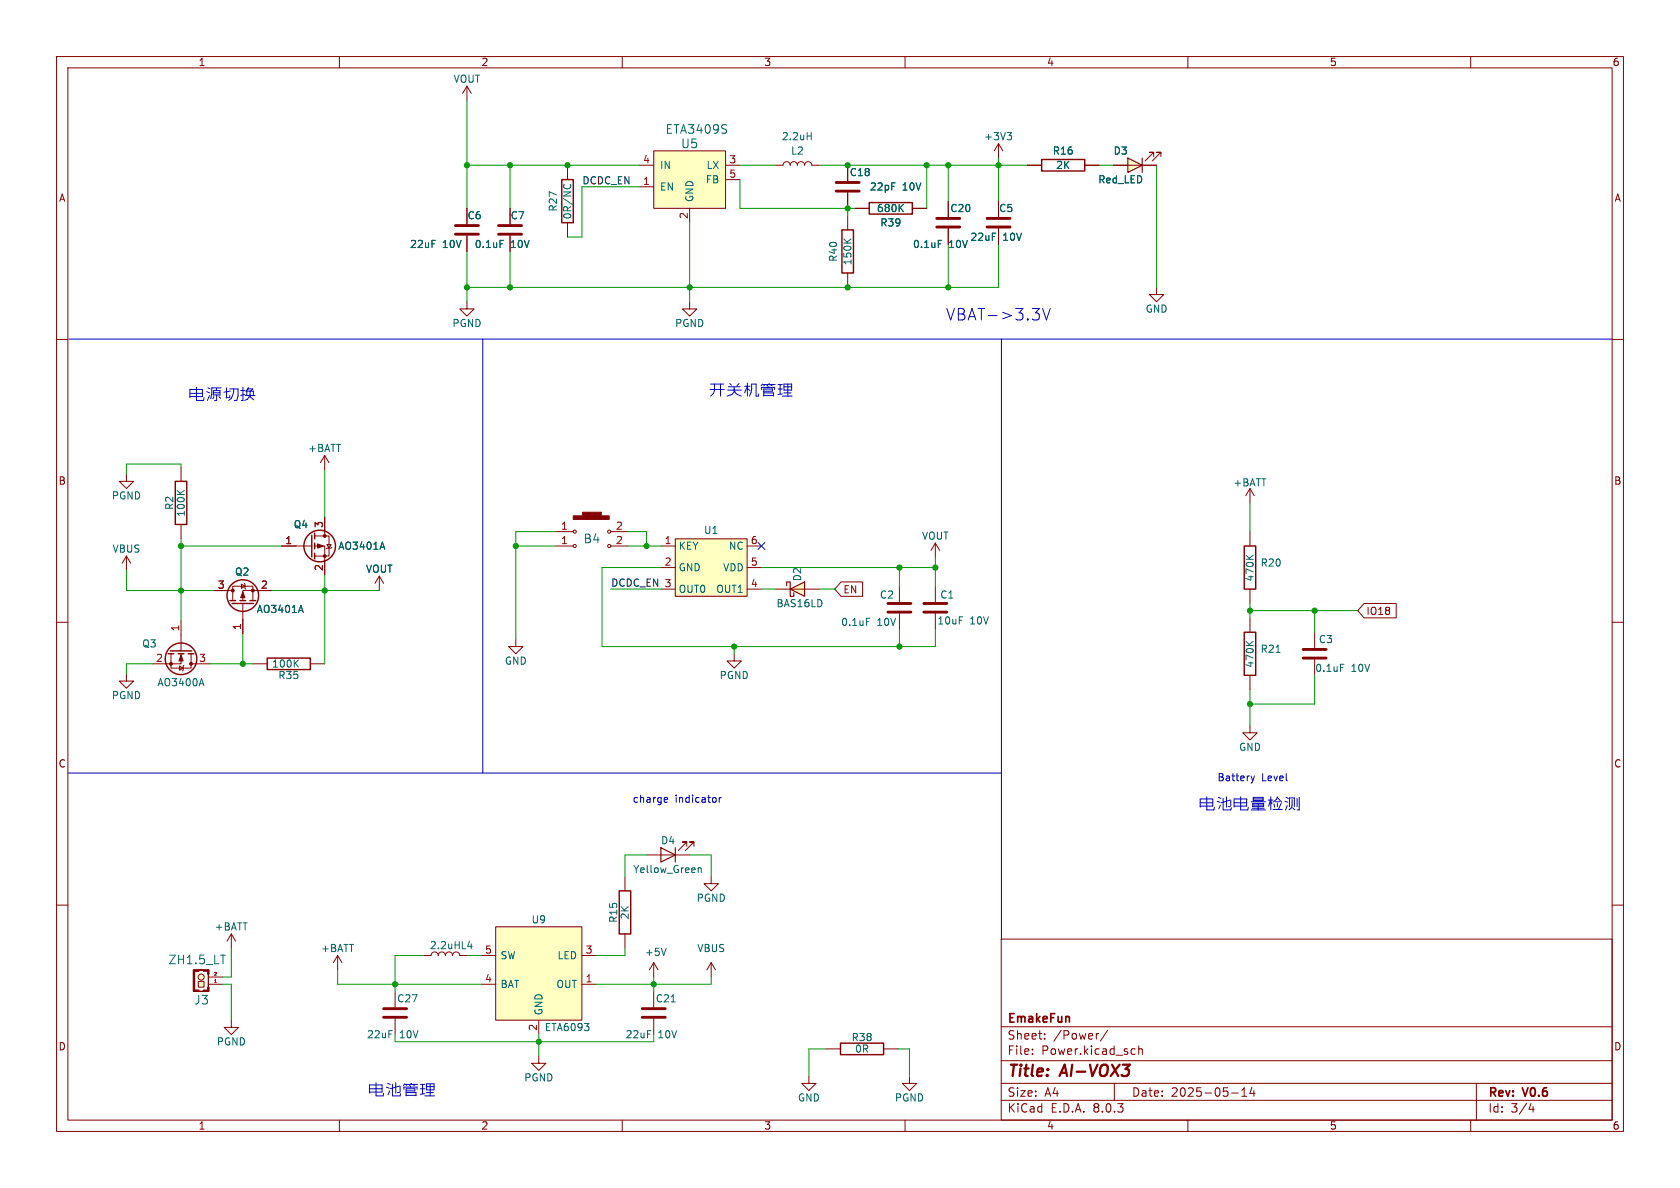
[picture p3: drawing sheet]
<svg xmlns="http://www.w3.org/2000/svg" width="297mm" height="210mm" viewBox="0 0 297 210" stroke-linecap="round" stroke-linejoin="round" font-family="sans-serif">
<g fill="none" stroke="#840000" stroke-width=".18">
<path d="M10 10h277v190h-277zM12 12h273v186h-273zM60 10v2M110 10v2M160 10v2M210 10v2M260 10v2M90.2 36.8v2.8M10 60h2M90.2 41.7v2.8M285 60h2M10 110h2"/>
<path d="M285 110h2M10 160h2M285 160h2M177 166h108v32h-108zM60 198v2M110 198v2M160 198v2M177 194.5h108M177 191.5h108M177 187.5h108M177 181.5h108M182.5 186.3v.1"/>
<path d="M182.5 185.5v.1M184.7 183.6v.1M184.7 182.8v.1M194.2 182.7l-.2 .1M195.8 182.1l-1.3 2M197 191.5v3M200.2 185.4l.5 .1M200.7 186.3l-.5 .1M201.3 185.5l.2-.1 .4 .1 .1 .9M201.3 184.9v1.5M210 198v2M217.7 193.2h1.2"/>
<path d="M219.5 193.8h.9M219.5 192.7l.5-.4v1.5M221.3 192.2l-.3 1.1h.9M221.7 192.8v1M260 198v2M261 191.5v6.5M270.7 195l-.4 1.1h.9M271 195.6v1"/>
</g>
<path d="M88.1 39.9h4.1M88.1 41.4h4.1" fill="none" stroke="#840000" stroke-width=".51"/>
<path d="M88.4 42.5h.6" fill="none" stroke="#006464" stroke-width=".18"/>
<path d="M119.4 95.3h12.7v10.1h-12.7z" fill="#ffffc2"/>
<g fill="none" stroke="#840000" stroke-width=".18">
<path d="M82.5 15.2l-.7 1.3M82.5 15.2v2.6M82.5 15.2l.8 1.3M149.9 38.1v2.5M121.9 53.3v1.3h1.3l-1.3 1.3-1.3-1.3h1.3M149.9 48.3v2.5M116.8 96.5h2.6M119.4 95.3h12.7v10.1h-12.7zM132.1 96.5h2.5M116.8 100.3h2.6M116.8 104.1h2.6M132.1 100.3h2.5"/>
<path d="M132.1 104.1h2.5M114.3 151.1h7.6M121.4 149.6v-.8h-.8h.8l-1.5 1.6M122.7 149.6v-.8h-.8h.8l-1.5 1.6M125.7 154.9v1.3h1.3l-1.3 1.3-1.2-1.3h1.2M74.9 168.9h1.3a.64 .64 0 0 1 .6-.6 .64 .64 0 0 1 .7 .6 .64 .64 0 0 1 .6-.6 .64 .64 0 0 1 .6 .6 .64 .64 0 0 1 .7-.6 .64 .64 0 0 1 .6 .6 .64 .64 0 0 1 .6-.6 .64 .64 0 0 1 .7 .6h1.2M95.2 186.7v1.3h1.3l-1.3 1.2-1.2-1.2h1.2M160.8 190.2v1.3h1.3l-1.3 1.3-1.3-1.3h1.3"/>
</g>
<path d="M148.8 40.6h2.1v7.7h-2.1z" fill="none" stroke="#840000" stroke-width=".25"/>
<path d="M149.2 42.2l.7 .8M150.4 42.2l-.7 .6M123.4 153.5l.2-.1 .3 .1 .1 .7" fill="none" stroke="#006464" stroke-width=".18"/>
<path d="M116.8 149.9l2.6 1.2-2.6 1.3zM119.4 149.9v2.5" fill="none" stroke="#840000" stroke-width=".2"/>
<path d="M87.6 163.8h15.3v16.5h-15.3z" fill="#ffffc2"/>
<path d="M85.1 174h2.5M85.1 168.9h2.5M87.6 163.8h15.3v16.5h-15.3zM102.9 174h2.5M102.9 168.9h2.5M95.2 180.3v2.6M146 185.4h2.6M156.2 185.4h2.5" fill="none" stroke="#840000" stroke-width=".18"/>
<path d="M148.6 184.4h7.6v2h-7.6z" fill="none" stroke="#840000" stroke-width=".25"/>
<path d="M115.6 26.7h12.7v10.1h-12.7z" fill="#ffffc2"/>
<g fill="none" stroke="#840000" stroke-width=".18">
<path d="M113 33h2.6M113 29.2h2.6M115.6 26.7h12.7v10.1h-12.7zM121.9 36.8v2.6M128.3 29.2h2.5M128.3 31.8h2.5M137.2 29.2h1.2a.64 .64 0 0 1 .7-.6 .64 .64 0 0 1 .6 .6 .64 .64 0 0 1 .6-.6 .64 .64 0 0 1 .7 .6 .64 .64 0 0 1 .6-.6 .64 .64 0 0 1 .6 .6 .64 .64 0 0 1 .7-.6 .64 .64 0 0 1 .6 .6h1.3M221 86.4v2.5M221 86.4l-.8 1.2M221 86.4l.7 1.2M221 109.2v2.6M221 119.4v2.5"/>
<path d="M69.8 175.3v2.8M115.6 170.2l-.8 1.3M115.6 170.2v2.5M115.6 175.3v2.8M115.6 170.2l.7 1.3M125.7 170.2l-.7 1.3M125.7 170.2v2.5M125.7 170.2l.8 1.3M40.9 180.3v1.3h1.3l-1.3 1.3-1.3-1.3h1.3M69.8 180.1v2.8M115.6 180.1v2.8M143 190.2v1.3h1.3l-1.3 1.3-1.3-1.3h1.3"/>
</g>
<path d="M142.7 24h.7M143.4 23.4v1.3M220.3 113.4l.7 .7M221.6 113.4l-.8 .5M225.6 115.3h.7M117.8 167.6l-.5 1.3M118.7 177.1h.7" fill="none" stroke="#006464" stroke-width=".18"/>
<path d="M67.8 179.8h4.1M67.8 178.3h4.1M113.5 179.8h4.1M113.5 178.3h4.1" fill="none" stroke="#840000" stroke-width=".51"/>
<path d="M220 111.8h2v7.6h-2z" fill="none" stroke="#840000" stroke-width=".25"/>
<path d="M35.1 173.5h1v1h-1z" fill="#ffffc2"/>
<circle cx="35.6" cy="172.7" r=".53" fill="#ffffc2" stroke="#ffffc2" stroke-width=".18"/>
<g fill="none" stroke="#840000" stroke-width=".18">
<path d="M82.5 36.8v2.8M100.3 29.2v2.6M100.3 39.4v2.5M176.5 25.4l-.7 1.3M176.5 25.4v2.5M176.5 25.4l.8 1.3M181.6 29.2h2.5M191.8 29.2h2.5M82.5 53.3v1.3h1.3l-1.3 1.3-1.2-1.3h1.2M82.5 41.7v2.8M165.4 96l-.8 1.3M165.4 96v2.6"/>
<path d="M165.4 96l.7 1.3M221 94v2.5M165.4 103.6v2.8M165.4 108.5v2.8M221 104.1v2.6M221 128.3v1.2h1.2l-1.2 1.3-1.3-1.3h1.3M110.5 154.9v2.6M34.3 171.5h2.5v3.8h-2.5zM35.1 173.5h1v1h-1zM36.8 172.2v2.3M36.8 174h2.6M36.8 172.7h2.6"/>
<path d="M40.9 165.1l-.8 1.3M40.9 165.1v2.5M40.9 165.1l.8 1.3M59.7 168.9l-.8 1.3M59.7 168.9v2.6M59.7 168.9l.8 1.3M110.5 165.1v2.5"/>
<circle cx="35.6" cy="172.7" r=".53"/>
</g>
<g fill="#840000" stroke="#840000" stroke-width=".18">
<path d="M34.2 171.5h.2v3.8h-.2z"/>
<path d="M34.3 171.5h.9v.2h-.9z"/>
<path d="M34.3 175h.9v.3h-.9z"/>
<path d="M35.2 175.2l.8 .1z"/>
<path d="M35.9 171.5h.9v.2h-.9z"/>
<path d="M35.9 175h.9v.3h-.9z"/>
<path d="M36.7 171.5h.3v.7h-.3z"/>
<path d="M36.7 174.5h.3v.8h-.3z"/>
</g>
<path d="M38 173.7h.2" fill="none" stroke="#a90000" stroke-width=".18"/>
<path d="M99.8 32.6l-.2 .2 .1 .3M100.8 32.6l.1 .2-.1 .3M178 23.4h.8l-.4 .5M178.6 23.9l.2 .3v.3l-.2 .2M220.3 98.1l.7 .8M221.6 98.1l-.8 .6M39 168.8h.9" fill="none" stroke="#006464" stroke-width=".18"/>
<path d="M99.3 31.8h2v7.6h-2zM184.1 28.2h7.7v2h-7.7zM220 96.5h2v7.6h-2zM109.5 157.5h2v7.6h-2z" fill="none" stroke="#840000" stroke-width=".25"/>
<path d="M80.5 39.9h4.1M80.5 41.4h4.1M163.3 108.2h4.1M163.3 106.7h4.1" fill="none" stroke="#840000" stroke-width=".51"/>
<path d="M139.7 104.1l2.5-1.2v2.5z" fill="#ffffc2"/>
<g fill="none" stroke="#840000" stroke-width=".18">
<path d="M149.9 29.2v2.8M149.9 34v2.8M167.6 35.6v2.8M176.5 35.6v2.8M167.6 40.4v2.8M176.5 40.4v2.8M22.4 83.8v1.3h1.2l-1.2 1.3-1.3-1.3h1.3M49.8 96.5h5.3M55.6 96.5h1.8v5.1M55.6 94.7h2.6v3.6h-2.6M57.4 91.4v3.3M57.8 96.3h.7l-.3 .6z"/>
<path d="M58.7 96.8l-.2 .1h-.7l-.1 .1M22.4 119.1v1.3h1.2l-1.2 1.3-1.3-1.3h1.3M30.2 115.6v2.5h3.6v-2.5M31.7 117.7l.7 .4-.7 .4zM32 115.6v1.7h-5.1M32 109.7v5.4M32.5 117.6l-.1 .1v.8l-.1 .1M33.8 117.3h3.3M67.1 101.9l-.8 1.2M67.1 101.9v2.5M67.1 101.9l.7 1.2M137.2 104.1h7.6"/>
<path d="M159 103.6v2.8M159 108.5v2.8M232.4 111.8v2.8M232.4 116.6v2.8"/>
</g>
<path d="M139.1 103.5v-.6h.6v2.5h.6v-.6M139.7 104.1l2.5-1.2v2.5z" fill="none" stroke="#840000" stroke-width=".2"/>
<path d="M147.8 33.8h4.1M147.8 32.3h4.1M165.6 38.6h4.1M174.5 38.6h4.1M165.6 40.1h4.1M174.5 40.1h4.1M157 108.2h4M157 106.7h4M230.4 116.3h4M230.4 114.8h4" fill="none" stroke="#840000" stroke-width=".51"/>
<path d="M165.9 42.5h.6M67.6 95.8l.4 1.3M35.6 120l.5 1.2M153.2 109.3h.6M237 117.4h.6" fill="none" stroke="#006464" stroke-width=".18"/>
<g fill="none" stroke="#840000" stroke-width=".25">
<path d="M55.1 94.6v3.8M55.6 94.2v1.1M55.6 96v1M55.6 97.8v1M29.7 115.6h1M30.1 115.1h3.8M31.5 115.6h1M33.3 115.6h1"/>
<circle cx="56.5" cy="96.5" r="2.79"/>
<circle cx="32" cy="116.5" r="2.79"/>
</g>
<g fill="#840000" stroke="#840000" stroke-width=".18">
<path d="M32 115.8l.4 1h-.8z"/>
<path d="M56.1 96.1l1 .4-1 .4z"/>
<circle cx="30.2" cy="117.3" r=".25"/>
<circle cx="33.8" cy="117.3" r=".25"/>
<circle cx="57.4" cy="98.3" r=".25"/>
<circle cx="57.4" cy="94.7" r=".25"/>
</g>
<path d="M199.4 27.9l2.5 1.3-2.5 1.3z" fill="#ffffc2"/>
<path d="M199.4 27.9l2.5 1.3-2.5 1.3zM201.9 27.9v2.6" fill="none" stroke="#840000" stroke-width=".2"/>
<g fill="none" stroke="#840000" stroke-width=".18">
<path d="M82.5 36.8v2.8M90.2 36.8v2.8M149.9 29.2v2.8M149.9 34v2.8M151.1 36.8h2.6M161.3 36.8h2.5M167.6 35.6v2.8M176.5 35.6v2.8M181.6 29.2h2.5M191.8 29.2h2.5M196.8 29.2h7.7M204 27.7v-.8h-.8h.8l-1.6 1.5"/>
<path d="M205.2 27.7v-.8h-.7h.7l-1.5 1.5M82.5 41.7v2.8M90.2 41.7v2.8M167.6 40.4v2.8M176.5 40.4v2.8M204.5 50.8v1.3h1.2l-1.2 1.2-1.3-1.2h1.3M22.4 98.3l-.8 1.3M22.4 98.3v2.5M22.4 98.3l.7 1.3M32 82.6v2.5M32 92.7v2.6M49.8 96.5h2.5"/>
<path d="M57.4 80.5l-.8 1.3M57.4 80.5v2.6M57.4 91.4v2.6M57.4 99.1v2.5M57.4 80.5l.8 1.3M98.3 96.5h3M98.3 94h3M108 96.5h3M108 94h3M37.8 104.4h3.3M41.1 106.2v-2.6h3.6v2.6M42.7 103.3l.6 .3-.6 .4z"/>
<path d="M42.9 106.7v5.3M43.2 103.1l.1 .2v.7l.1 .1M44.7 117.3h2.5M48 104.4h-5.1v1.8M54.9 117.3h2.5M91.2 113v1.3h1.3l-1.3 1.3-1.3-1.3h1.3M129.8 115.6v1.2h1.3l-1.3 1.3-1.3-1.3h1.3M148.7 102.9h3.8v2.5h-3.8l-1.1-1.3zM241.1 106.7h5.7v2.5h-5.7l-1.1-1.2z"/>
<circle cx="101.6" cy="96.5" r=".28"/>
<circle cx="101.6" cy="94" r=".28"/>
<circle cx="107.7" cy="94" r=".28"/>
<circle cx="107.7" cy="96.5" r=".28"/>
</g>
<g fill="none" stroke="#840000" stroke-width=".25">
<path d="M153.7 35.8h7.6v2h-7.6zM31 85.1h2v7.6h-2zM40.6 106.2h1.1M41 106.7h3.8M42.4 106.2h1M44.2 106.2h1M47.2 116.3h7.7v2.1h-7.7z"/>
<circle cx="42.9" cy="105.3" r="2.79"/>
</g>
<path d="M159.1 36.7l.6 .7M159.7 36.1l-.7 .8M88.4 42.5h.6M165.9 42.5h.6M31.3 86.7l.7 .7M32.6 86.7l-.7 .5M67.6 95.8l.4 1.3M52.2 117.2l.6 .7M52.8 116.7l-.8 .7M53.2 107l.4 1.3" fill="none" stroke="#006464" stroke-width=".18"/>
<g fill="#840000" stroke="#840000" stroke-width=".18">
<path d="M42.9 104.6l.4 1.1h-.8z"/>
<path d="M101.3 91.2h6.4v.6h-6.4z"/>
<path d="M103 90.6h3.3v.6h-3.3z"/>
<circle cx="44.7" cy="104.4" r=".25"/>
<circle cx="41.1" cy="104.4" r=".25"/>
</g>
<g fill="none" stroke="#0000c2" stroke-width=".18">
<path d="M12.2 59.9h272.8M85.3 59.9v76.8M177 59.9v106M184.3 54.5l.7 2.1 .7-2.1M33.6 70.1h2.2v-1.2h-2.2v1.4M33.6 69.5h2.2M34.7 68.5v2.3h1.3l.1-.5M36.6 69.2l.4 .2M36.8 68.6l.3 .2M37 69.9l-.3 .9M37.7 69.4h1.2M37.7 69h1.2v.8h-1.2z"/>
<path d="M37.8 70.1l-.2 .4M38.3 69.8v1h-.4M38.3 68.7l-.1 .3M38.7 70.1l.3 .3M39.1 68.6h-1.7v1.1l-.2 .8M40 70.3h.5M40 68.6v1.7M40.6 68.8h1.5v1.2l-.2 .7M40.6 69.9v.4M40.7 69.1l-1.1 .2M41.3 68.8a2.32 2.32 0 0 1-.9 2M41.4 70.8h.5"/>
<path d="M42.6 69h.6M43 68.5v2.3h-.3M43.2 69.7l-.6 .2M43.3 69.9h1.8M43.5 69.1h1.3v.8M43.6 69v.9M43.8 68.8h.9l-.5 .4M43.9 68.7l-.5 .4M43.9 68.5l-.2 .4M44.2 69.1l.1 1.1 .6 .5M44.2 69.7l-.5 .9-.5 .2M125.5 68.9h2.6"/>
<path d="M125.6 67.9h2.4M126.1 69.5l-.5 .5M126.3 67.9v1.1l-.2 .6M127.4 67.9v2.1M128.6 69h2.5M128.7 68.4h2.2M129 67.8l.3 .3M129.8 68.8l.2 .6 1.1 .6M129.8 68.4v.8l-.4 .5-.9 .3M130.7 67.8l-.4 .4M131.6 68.3h1M132.1 67.7v2.3"/>
<path d="M132.1 68.7l.5 .4M132.1 68.3l-.5 1.1M134.1 69.6v.4h-.4v-2.1h-.8l-.1 1.4-.3 .7M134.6 68.9v-.4h2.4v.4M134.8 68h.9M134.8 67.9l-.3 .3M135 69.2h1.6v-.4h-1.6v1.2M135 69.9h1.8M135 69.4h1.8v.6M135 68l.1 .2M135.8 68.3v.2M135.9 68h1.2"/>
<path d="M136 67.8l-.4 .4M136.2 68l.3 .2M137.5 68h.8M137.5 68.8h.8M137.9 68v1.6M138.3 70h1.8M138.3 69.6l-.8 .1M138.6 67.9h1.4v1.1h-1.4zM138.6 68.4h1.4M138.6 69.4h1.3M139.3 67.9v2.1M11.9 136.7h165.1"/>
<path d="M221.2 137.2l.3 .8M221.5 138l-.2 .4M221.8 137.2l-.3 .8M117.6 141h.4v.3l-.6 .1M118 141.8h-.4M127.2 141v.8M127.5 141l-.3 .2M65.3 192.5h2.2M65.3 193h2.2v-1.2h-2.2v1.4M66.5 191.4v2.3h1.2l.1-.5M68.3 192.2l.5 .2M68.5 191.5l.5 .2"/>
<path d="M68.9 192.9l-.3 .6M69.4 191.7v2h1.3l.1-.4M70 191.4v1.8M70.2 193.1h.4M70.6 192l-1.6 .5M70.7 192v1M71.4 192.6v-.4h2.3v.4M71.6 191.7h.9M71.6 191.6l-.3 .3M71.8 192.9h1.5v-.4h-1.5v1.2M71.8 193.1h1.7v.6M71.8 193.6h1.7"/>
<path d="M71.8 191.7l.1 .2M72.6 192v.2M72.7 191.7h1.1M72.8 191.5l-.4 .4M73 191.7l.2 .2M74.3 192.5h.8M74.3 191.7h.8M74.7 191.7v1.6M75.1 193.7h1.7M75.1 193.3l-.8 .1M75.4 193.1h1.2M75.4 192.1h1.3"/>
<path d="M75.4 191.6h1.3v1.1h-1.3zM76.1 191.6v2.1"/>
</g>
<g fill="none" stroke="#009600" stroke-width=".18">
<path d="M82.5 17.8v19M82.5 29.2h30.5M90.2 29.2v7.6M113 33h-10.1v8.9h-2.6M121.9 39.4v13.9M130.8 29.2h6.4M130.8 31.8v5h20.3M144.8 29.2h36.8M149.9 36.8v1.3M163.8 29.2v7.6M167.6 29.2v6.4M176.5 27.9v7.7"/>
<path d="M194.3 29.2h2.5M204.5 29.2v21.6M82.5 44.5v8.8M90.2 44.5v6.3M167.6 43.2v7.6M176.5 43.2v7.6h-94M32 82.6v-.6h-9.6v1.8M32 95.3v14.4M32 96.5h17.8M57.4 83.1v8.3M91.2 96.5h7.1M98.3 94h-7.1v19"/>
<path d="M111 96.5h5.8M111 94h3.3v2.5M165.4 98.6v5M221 88.9v5.1M22.4 100.8v3.6h15.4M26.9 117.3h-4.5v1.8M37.1 117.3h7.6M42.9 112v5.3M48 104.4h19.1M57.4 101.6v15.7M107.9 104.1h8.9M116.8 100.3h-10.4v14h59v-3"/>
<path d="M129.8 114.3v1.3M134.6 104.1h2.6M134.6 100.3h30.8M144.8 104.1h2.8M159 100.3v3.3M159 111.3v3M221 106.7v2.5M221 108h19M232.4 108v3.8M232.4 119.4v5.1h-11.4M221 121.9v6.4M114.3 151.1h-3.8v3.8"/>
<path d="M121.9 151.1h3.8v3.8M39.4 174h1.5v6.3M40.9 167.6v5.1h-1.5M59.7 171.5v2.5h25.4M74.9 168.9h-5.1v6.4M82.5 168.9h2.6M110.5 167.6v1.3h-5.1M115.6 172.7v2.6M125.7 172.7v1.3h-20.3M69.8 182.9v1.3h45.8v-1.3M95.2 182.9v3.8M146 185.4h-3v4.8"/>
<path d="M158.7 185.4h2.1v4.8"/>
</g>
<path d="M134 95.9l1.2 1.2M135.2 95.9l-1.2 1.2" fill="none" stroke="#000084" stroke-width=".18"/>
<g fill="#009600" stroke="#009600" stroke-width=".18">
<circle cx="149.9" cy="50.8" r=".46"/>
<circle cx="121.9" cy="50.8" r=".46"/>
<circle cx="82.5" cy="29.2" r=".46"/>
<circle cx="100.3" cy="29.2" r=".46"/>
<circle cx="90.2" cy="29.2" r=".46"/>
<circle cx="167.6" cy="50.8" r=".46"/>
<circle cx="163.8" cy="29.2" r=".46"/>
<circle cx="149.9" cy="29.2" r=".46"/>
<circle cx="176.5" cy="29.2" r=".46"/>
<circle cx="167.6" cy="29.2" r=".46"/>
<circle cx="149.9" cy="36.8" r=".46"/>
<circle cx="95.2" cy="184.2" r=".46"/>
<circle cx="69.8" cy="174" r=".46"/>
<circle cx="42.9" cy="117.3" r=".46"/>
<circle cx="57.4" cy="104.4" r=".46"/>
<circle cx="91.2" cy="96.5" r=".46"/>
<circle cx="82.5" cy="50.8" r=".46"/>
<circle cx="90.2" cy="50.8" r=".46"/>
<circle cx="32" cy="104.4" r=".46"/>
<circle cx="32" cy="96.5" r=".46"/>
<circle cx="114.3" cy="96.5" r=".46"/>
<circle cx="129.8" cy="114.3" r=".46"/>
<circle cx="165.4" cy="100.3" r=".46"/>
<circle cx="159" cy="100.3" r=".46"/>
<circle cx="159" cy="114.3" r=".46"/>
<circle cx="221" cy="124.5" r=".46"/>
<circle cx="221" cy="108" r=".46"/>
<circle cx="232.4" cy="108" r=".46"/>
<circle cx="115.6" cy="174" r=".46"/>
</g>
<g font-size="2.8" fill="#0000c2">
<text x="167.2" y="56.9">VBAT-&gt;3.3V</text>
<text x="212" y="143.5">þÿu5l`u5‘ÏhÀmK</text>
</g>
<g font-size="2.8" fill="#840000">
<text x="178" y="190.9">Title:</text>
<text x="187.7" y="190.9">AI-VOX3</text>
</g>
<g font-size="2.1" fill="#006464">
<text x="117.6" y="23.9">ETA3409S</text>
<text x="120.3" y="26.4">U5</text>
<text x="103.1" y="96.2">B4</text>
<text x="29.7" y="170.7">ZH1.5_LT</text>
<text x="34.3" y="177.8">J3</text>
</g>
<g font-size="2.1" fill="#840000">
<text x="178" y="184">Sheet:</text>
<text x="178" y="181.2">EmakeFun</text>
<text x="186.2" y="184">/Power/</text>
<text x="178" y="186.7">File:</text>
<text x="184.1" y="186.7">Power.kicad_sch</text>
<text x="178" y="196.9">KiCad</text>
<text x="178" y="194.1">Size:</text>
<text x="184.7" y="194.1">A4</text>
<text x="185.7" y="196.9">E.D.A.</text>
<text x="193.3" y="196.9">8.0.3</text>
<text x="200" y="194.1">Date:</text>
<text x="207" y="194.1">2025-05-14</text>
<text x="263" y="194.3">Rev:</text>
<text x="263" y="196.9">Id:</text>
<text x="267.1" y="196.9">3/4</text>
<text x="269.4" y="194.3">V0.6</text>
</g>
<g font-size="1.8" fill="#840000">
<text x="35" y="11.9">1</text>
<text x="85" y="11.9">2</text>
<text x="135" y="11.9">3</text>
<text x="185" y="11.9">4</text>
<text x="235" y="11.9">5</text>
<text x="285" y="11.9">6</text>
<text x="10.3" y="35.9">A</text>
<text x="285.3" y="35.9">A</text>
<text x="10.3" y="85.9">B</text>
<text x="285.3" y="85.9">B</text>
<text x="149" y="105.1">EN</text>
<text x="241.5" y="108.9">IO18</text>
<text x="10.3" y="135.9">C</text>
<text x="285.3" y="135.9">C</text>
<text x="10.3" y="185.9">D</text>
<text x="285.3" y="185.9">D</text>
<text x="35" y="199.9">1</text>
<text x="85" y="199.9">2</text>
<text x="135" y="199.9">3</text>
<text x="185" y="199.9">4</text>
<text x="235" y="199.9">5</text>
<text x="285" y="199.9">6</text>
</g>
<g font-size="1.8" fill="#006464">
<text x="80.1" y="14.8">VOUT</text>
<text x="138.1" y="25">2.2uH</text>
<text x="139.7" y="27.5">L2</text>
<text x="173.9" y="25">+3V3</text>
<text x="186" y="27.5">R16</text>
<text x="196.8" y="27.5">D3</text>
<text x="116.6" y="33.9">EN</text>
<text x="116.6" y="30.1">IN</text>
<text x="122.8" y="35.8" transform="rotate(-90 122.8 35.8)">GND</text>
<text x="124.7" y="32.6">FB</text>
<text x="124.8" y="30.1">LX</text>
<text x="150.1" y="31.3">C18</text>
<text x="153.7" y="33.9">22pF</text>
<text x="159.5" y="33.9">10V</text>
<text x="186.6" y="30.1">2K</text>
<text x="194.1" y="32.6">Red_LED</text>
<text x="82.6" y="39">C6</text>
<text x="90.2" y="39">C7</text>
<text x="98.7" y="37.5" transform="rotate(-90 98.7 37.5)">R27</text>
<text x="101.2" y="38.9" transform="rotate(-90 101.2 38.9)">0R/NC</text>
<text x="154.9" y="37.7">680K</text>
<text x="155.5" y="40.2">R39</text>
<text x="167.9" y="37.7">C20</text>
<text x="176.5" y="37.7">C5</text>
<text x="72.4" y="44">22uF</text>
<text x="78.2" y="44">10V</text>
<text x="83.8" y="44">0.1uF</text>
<text x="90.3" y="44">10V</text>
<text x="148.2" y="46.4" transform="rotate(-90 148.2 46.4)">R40</text>
<text x="150.7" y="47" transform="rotate(-90 150.7 47)">150K</text>
<text x="161.3" y="44">0.1uF</text>
<text x="167.7" y="44">10V</text>
<text x="171.5" y="42.8">22uF</text>
<text x="177.3" y="42.8">10V</text>
<text x="79.9" y="58">PGND</text>
<text x="119.2" y="58">PGND</text>
<text x="202.4" y="55.5">GND</text>
<text x="54.4" y="80.1">+BATT</text>
<text x="19.7" y="88.5">PGND</text>
<text x="217.9" y="86.2">+BATT</text>
<text x="30.8" y="90.2" transform="rotate(-90 30.8 90.2)">R2</text>
<text x="32.9" y="91.5" transform="rotate(-90 32.9 91.5)">100K</text>
<text x="51.8" y="93.6">Q4</text>
<text x="124.4" y="94.6">U1</text>
<text x="162.9" y="95.6">VOUT</text>
<text x="19.8" y="97.9">VBUS</text>
<text x="41.4" y="102">Q2</text>
<text x="59.7" y="97.4">AO3401A</text>
<text x="64.6" y="101.4">VOUT</text>
<text x="119.9" y="97.4">KEY</text>
<text x="119.9" y="101.2">GND</text>
<text x="127.7" y="101.2">VDD</text>
<text x="128.8" y="97.4">NC</text>
<text x="222.8" y="100.4">R20</text>
<text x="119.9" y="105">OUT0</text>
<text x="126.5" y="105">OUT1</text>
<text x="137.2" y="107.5">BAS16LD</text>
<text x="141.8" y="102.9" transform="rotate(-90 141.8 102.9)">D2</text>
<text x="155.5" y="106">C2</text>
<text x="166.1" y="106">C1</text>
<text x="221.8" y="102.9" transform="rotate(-90 221.8 102.9)">470K</text>
<text x="45.3" y="108.6">AO3401A</text>
<text x="148.6" y="110.8">0.1uF</text>
<text x="155" y="110.8">10V</text>
<text x="165.6" y="110.6">10uF</text>
<text x="171.4" y="110.6">10V</text>
<text x="233.1" y="113.9">C3</text>
<text x="25" y="114.7">Q3</text>
<text x="48" y="118.2">100K</text>
<text x="89.1" y="117.7">GND</text>
<text x="221.8" y="118.1" transform="rotate(-90 221.8 118.1)">470K</text>
<text x="222.8" y="115.6">R21</text>
<text x="232.4" y="119">0.1uF</text>
<text x="238.9" y="119">10V</text>
<text x="19.7" y="123.8">PGND</text>
<text x="27.7" y="121.5">AO3400A</text>
<text x="49.1" y="120.2">R35</text>
<text x="127.1" y="120.2">PGND</text>
<text x="218.9" y="132.9">GND</text>
<text x="116.8" y="149.5">D4</text>
<text x="111.8" y="154.5">Yellow_Green</text>
<text x="123.1" y="159.6">PGND</text>
<text x="37.9" y="164.7">+BATT</text>
<text x="75.9" y="168">2.2uH L4</text>
<text x="93.9" y="163.4">U9</text>
<text x="109.3" y="163.2" transform="rotate(-90 109.3 163.2)">R15</text>
<text x="111.4" y="162.6" transform="rotate(-90 111.4 162.6)">2K</text>
<text x="56.7" y="168.5">+BATT</text>
<text x="88.4" y="169.8">SW</text>
<text x="98.5" y="169.8">LED</text>
<text x="113.9" y="169.2">+5V</text>
<text x="123.2" y="168.5">VBUS</text>
<text x="70.1" y="177.4">C27</text>
<text x="88.4" y="174.9">BAT</text>
<text x="96.1" y="179.6" transform="rotate(-90 96.1 179.6)">GND</text>
<text x="98.3" y="174.9">OUT</text>
<text x="115.8" y="177.4">C21</text>
<text x="38.2" y="185">PGND</text>
<text x="64.8" y="183.7">22uF</text>
<text x="70.6" y="183.7">10V</text>
<text x="96.2" y="182.5">ETA6093</text>
<text x="110.5" y="183.7">22uF</text>
<text x="116.3" y="183.7">10V</text>
<text x="150.5" y="184.3">R38</text>
<text x="92.6" y="191.4">PGND</text>
<text x="151.1" y="186.3">0R</text>
<text x="141" y="194.9">GND</text>
<text x="158.1" y="194.9">PGND</text>
</g>
<g font-size="1.8" fill="#a90000">
<text x="113.6" y="29">4</text>
<text x="128.8" y="29">3</text>
<text x="113.6" y="32.8">1</text>
<text x="128.8" y="31.5">5</text>
<text x="121.7" y="38.8" transform="rotate(-90 121.7 38.8)">2</text>
<text x="57.1" y="93.4" transform="rotate(-90 57.1 93.4)">3</text>
<text x="99.1" y="93.7">1</text>
<text x="108.8" y="93.7">2</text>
<text x="50.3" y="96.3">1</text>
<text x="57.1" y="101" transform="rotate(-90 57.1 101)">2</text>
<text x="99.1" y="96.3">1</text>
<text x="108.8" y="96.3">2</text>
<text x="117.4" y="96.3">1</text>
<text x="117.4" y="100.1">2</text>
<text x="132.6" y="100.1">5</text>
<text x="132.6" y="96.3">6</text>
<text x="38.4" y="104.1">3</text>
<text x="46" y="104.1">2</text>
<text x="132.6" y="103.9">4</text>
<text x="31.7" y="111.7" transform="rotate(-90 31.7 111.7)">1</text>
<text x="42.7" y="111.5" transform="rotate(-90 42.7 111.5)">1</text>
<text x="27.5" y="117.1">2</text>
<text x="35.1" y="117.1">3</text>
<text x="85.7" y="173.7">4</text>
<text x="85.7" y="168.7">5</text>
<text x="103.4" y="173.7">1</text>
<text x="103.4" y="168.7">3</text>
<text x="95" y="182.3" transform="rotate(-90 95 182.3)">2</text>
</g>
<g font-size="1.8" fill="#0f0f0f">
<text x="102.9" y="32.7">DCDC_EN</text>
<text x="107.9" y="103.8">DCDC_EN 3</text>
</g>
<g font-size="1.8" fill="#0000c2">
<text x="111.8" y="142">charge</text>
<text x="119.3" y="142">indicator</text>
<text x="215.1" y="138.2">Battery</text>
<text x="223" y="138.2">Level</text>
</g>
<g font-size=".7" fill="#a90000">
<text x="37.7" y="173.7">1</text>
<text x="37.7" y="172.5">2</text>
</g>
</svg>
